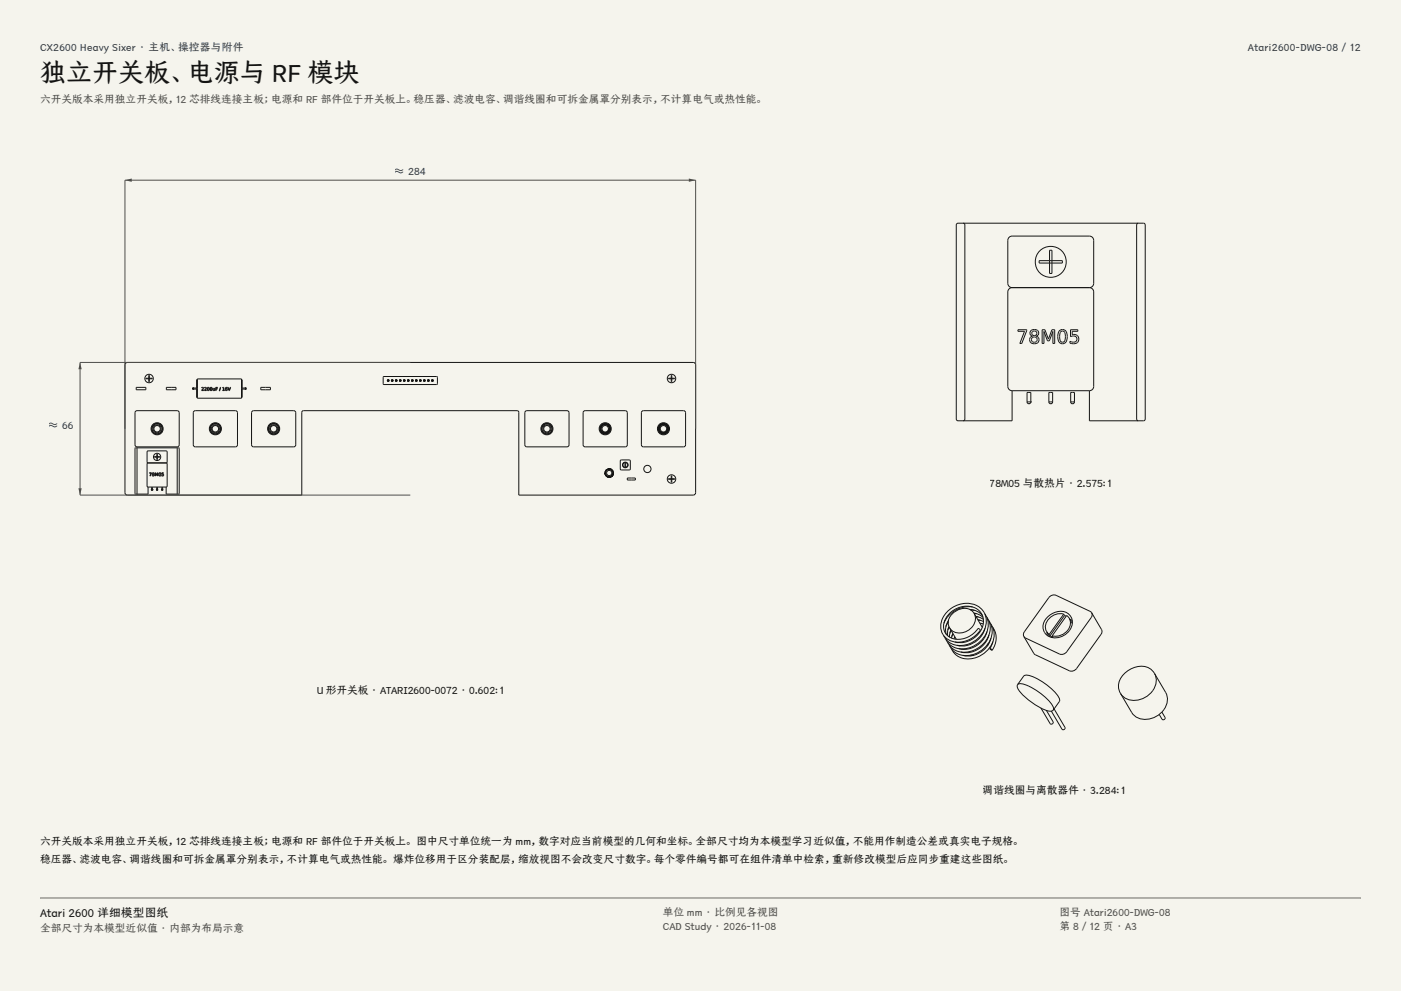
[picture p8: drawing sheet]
<svg xmlns="http://www.w3.org/2000/svg" width="420mm" height="297mm" viewBox="0 0 420 297" stroke-linecap="round" stroke-linejoin="round" font-family="sans-serif">
<g fill="#f5f4ed">
<path d="M0 0h420v297h-420z"/>
<path d="M12 12h396v275h-396z"/>
</g>
<g fill="none" stroke="#141413" stroke-width=".3">
<path d="M37.7 108.8l.5-.2 169.9 .1 .4 .6v38.6l-.7 .5h-52.3v-24.8l-.5-.5h-64l-.5 .5v24.8l-52.6-.1-.4-.6v-38.4zM40.8 116.1h2.9v.7h-2.9zM43.7 113.4h1.9v.1h-1.9zM44.6 112.5h.2v1.9h-.2zM49.9 116.1h2.9v.7h-2.9zM58 116.3l-.2 .2 .2 .1M58.1 116.3l-.4 .2 .4 .1M59 113.8l.1 5.3zM59 116.3h-1.1v.3h1.1M59.1 113.6h13.3v5.7h-13.3zM60.5 116.1l.5 .1-.4 .7 .5 .2h-.7l.5-.7zM61.3 116.1l.6 .1-.5 .7 .5 .2h-.6l.5-.7z"/>
<path d="M62.2 116.2l.1-.1a.43 .43 0 0 1 .5 .5 .43 .43 0 0 1-.6 .3zM62.4 116.2a.33 .33 0 0 1 .3 .4 .33 .33 0 0 1-.4 .3zM63 116.2l.1-.1a.43 .43 0 0 1 .5 .5 .43 .43 0 0 1-.6 .3zM63.2 116.2a.33 .33 0 0 1 .3 .4 .33 .33 0 0 1-.4 .3zM63.8 116.3l.3 .7 .3-.7v.8l-.5-.1zM64.7 116.1h.5l-.4 .1v.3h.4l-.4 .1v.5zM66.1 116.1l-.4 1.1zM66.7 116.1h.4v.8l.2 .2h-.6l.3-.2v-.7zM67.6 116.2l.5-.1-.4 .4a.32 .32 0 0 1 .5 .1 .32 .32 0 0 1-.3 .5 .32 .32 0 0 1-.4-.3zM68.3 116.1l.4 .8 .5-.8-.4 1zM72.5 113.8l.1 5.3zM72.6 116.3h1v.3h-1"/>
<path d="M73.4 116.3l.4 .2-.4 .1M73.5 116.3l.3 .2-.3 .1M78.2 116.1h2.9v.7h-2.9zM114.9 112.9l16-.1 .2 .3v1.9l-.2 .2h-15.8l-.2-.2zM200.4 113.4h1.9v.1h-1.9zM201.2 112.5h.2v1.9h-.2zM40.6 123.3l.5-.2h12l.4 .2 .2 .4v9.6l-.2 .4-.4 .2h-12l-.5-.2-.1-.4v-9.6zM41 134.2v13.9M44.4 138.7l-.3 .3v6.7l.3 .3M44.4 138.7l-.3-.3v-3l.3-.3 5.6 .1 .1 3.2-.3 .3M44.4 138.7h5.4M46.3 136.8h1.6v.2h-1.6z"/>
<path d="M47 136.1h.2v1.6h-.2zM49.8 138.7l.3 .3v6.7l-.3 .3M53.2 134.2v13.9M58.1 123.3l.4-.2h12.1l.4 .2 .2 .4v9.6l-.2 .4-.4 .2h-12.1l-.4-.2-.2-.4v-9.6zM75.6 123.3l.4-.2h12.1l.4 .2 .2 .4v9.6l-.2 .4-.4 .2h-12.1l-.4-.2-.2-.4v-9.6zM157.5 123.3l.4-.2h12.1l.4 .2 .2 .4v9.6l-.2 .4-.4 .2h-12.1l-.4-.2-.2-.4v-9.6zM175 123.3l.4-.2h12.1l.4 .2 .2 .4v9.6l-.2 .4-.4 .2h-12.1l-.4-.2-.2-.4v-9.6zM180.1 128.5v.2M180.1 128.5h.1M180.2 127.9l-.1 .6M180.3 129.3l.1 .1M180.4 127.6l-.3 .7"/>
<path d="M180.5 129.3l.2 .2M180.5 129.5l.9 .4M180.6 129.6l.8 .3M181.1 129.7h.1M181.3 127.1l-.8 .4M181.4 127.1h.2M181.5 129.9h-.1M181.6 127.1h.1M181.7 127.2l.4 .1M182 129.7l-.1 .1M182.2 127.3l.2 .2M182.2 127.4l.1 .1"/>
<path d="M182.4 127.5l.4 .9M182.4 127.5l.4 .7M182.5 129.2h-.1M182.6 129.3l-.8 .5M182.6 128.9l-.1 .2M182.6 129.2l-.2 .3M182.6 128.2v.2M182.6 128.7h.1M182.6 128.6v.2M182.6 128.5a1.22 1.22 0 0 1-1.7 1.1 1.22 1.22 0 0 1-.1-2.1 1.22 1.22 0 0 1 1.8 .9l-.3 1-.9 .3M182.6 128.5h.2M182.8 128.3v.2"/>
<path d="M182.8 128.4v.1M182.8 128.5l-.1 .5M182.8 128.5a1.37 1.37 0 0 1-2 1.2 1.37 1.37 0 0 1-.1-2.3 1.37 1.37 0 0 1 2.1 1 1.37 1.37 0 0 1-1.4 1.5M182.8 128.5h.1M186 138l2.8-.1 .1 2.8-2.8 .1zM187.4 138.6h.2M187.4 138.6a.72 .72 0 0 0-.7 .7 .72 .72 0 0 0 .7 .8M187.4 138.6v1.5M187.6 138.6a.72 .72 0 0 1 .6 .7 .72 .72 0 0 1-.6 .8M187.6 138.6v1.5M192.5 123.3l.4-.2h12l.5 .2 .1 .4v9.6l-.1 .4-.5 .2h-12l-.4-.2-.2-.4v-9.6zM197.5 128.5v.2"/>
<path d="M197.5 128.5h.1M197.7 127.9l-.2 .6M197.8 129.3l.1 .1M197.8 127.6l-.3 .7M198 129.3l.2 .2M198 129.5l.9 .4M198.1 129.6l.8 .3M198.6 129.7h.1M198.8 127.1l-.8 .4M198.9 127.1h.2M198.9 129.9h.1M199.1 127.1h.1"/>
<path d="M199.2 127.2l.4 .1M199.5 129.7l-.2 .1M199.7 127.3l.1 .2M199.7 127.4l.1 .1M199.8 127.5l.5 .9M199.9 127.5l.3 .7M199.9 129.2h.1M200 129.3l-.8 .5M200 128.9v.2M200.1 129.2l-.3 .3M200.1 128.2v.2M200.1 128.7h.1"/>
<path d="M200.1 128.6v.2M200.1 128.5a1.22 1.22 0 0 1-1.8 1.1 1.22 1.22 0 0 1-.1-2.1 1.22 1.22 0 0 1 1.9 .9l-.4 1-.8 .3M200.1 128.5h.2M200.3 128.3v.2M200.3 128.4v.1M200.3 128.5l-.1 .5M200.3 128.5a1.37 1.37 0 0 1-2 1.2 1.37 1.37 0 0 1-.2-2.3 1.37 1.37 0 0 1 2.2 1 1.37 1.37 0 0 1-1.4 1.5M200.3 128.5h.1M44.4 146v2.1l-3.9-.1v-13.7l13.1-.1 .1 13.8-3.9 .1v-2.1M44.4 146h5.4M44.8 141.7h.6l-.3 1 .2-.9zM45.4 141.7h.1"/>
<path d="M45.4 146.6v.2l.2 .2 .1-.4M45.4 146.8h.3M45.4 146.8v-.7h.3v.7M45.7 146.8h.1M45.7 141.7a.28 .28 0 0 1 .5 0 .28 .28 0 0 1-.1 .4 .28 .28 0 0 1 .1 .5 .28 .28 0 0 1-.5 0 .28 .28 0 0 1 .1-.5zM46.5 141.7h.2l.2 .6 .3-.6h.2v1l-.2-.9-.2 .7-.4-.7-.1 .9zM47 146.6l-.1 .2 .2 .2 .1-.4M47 146.8h.2M47 146.8v-.7h.2v.7M47.7 141.8l.1-.1a.43 .43 0 0 1 .5 .5 .43 .43 0 0 1-.6 .3zM47.8 141.8a.33 .33 0 0 1 .3 .4 .33 .33 0 0 1-.3 .3zM48.5 141.7h.5l-.4 .1 .1 .2a.33 .33 0 0 1 .4 .2 .33 .33 0 0 1-.2 .5 .33 .33 0 0 1-.5-.2 .27 .27 0 0 0 .4 .1 .27 .27 0 0 0 .1-.4 .27 .27 0 0 0-.4 0z"/>
<path d="M48.5 146.6l-.1 .2 .3 .2 .1-.4M48.5 146.8h.3M48.5 146.8v-.7h.3v.7M48.7 142h-.1M181.4 142.1l.3 .5M181.4 141.4a1.28 1.28 0 0 0 1.5 1.6 1.28 1.28 0 0 0 .7-2 1.28 1.28 0 0 0-2.1 .2 1.28 1.28 0 0 0 .9 1.8 1.28 1.28 0 0 0 1.5-1.2M181.4 141.3v.1M181.5 141.8v.2M181.5 141.8a1.13 1.13 0 0 0 1.6 1 1.13 1.13 0 0 0 .2-1.9 1.13 1.13 0 0 0-1.8 .6 1.13 1.13 0 0 0 1 1.4 1.13 1.13 0 0 0 1.3-1.1M181.5 141.5v.3M181.6 141.2a1.13 1.13 0 0 1 1.3-.5 1.13 1.13 0 0 1 .9 1.1M181.7 140.8l-.1 .2"/>
<path d="M181.7 140.8v.1M181.9 142.8l.6 .2M181.9 140.9l-.4 .9M181.9 140.7l-.1 .1M182.3 142.8h.1M182.7 140.6h.2M183.1 140.7h.1M183.2 142.7l-.5 .2h.2M183.2 140.8l.5 .8M183.2 140.6l-1-.1 1.2 .2M183.5 140.8l.3 .3M183.6 142.6l-.2 .2"/>
<path d="M183.7 142.1l-.1 .2zM183.8 141.1h.1M183.8 141.8l-.1 .3zM183.8 141.8h.1M183.9 141.5v.2M183.9 141.7a1.28 1.28 0 0 1-1.3 1.3h.4M187.4 140.1h.2M188.1 143.3h2.4v.6h-2.4zM200.4 143.5h1.9v.1h-1.9zM201.2 142.6h.2v1.9h-.2z"/>
<circle cx="44.7" cy="113.4" r="1.27"/>
<circle cx="67.9" cy="116.7" r=".21"/>
<circle cx="116.4" cy="114" r=".24"/>
<circle cx="116.4" cy="114" r=".17"/>
<circle cx="117.6" cy="114" r=".24"/>
<circle cx="117.6" cy="114" r=".17"/>
<circle cx="118.8" cy="114" r=".24"/>
<circle cx="118.8" cy="114" r=".17"/>
<circle cx="120" cy="114" r=".24"/>
<circle cx="120" cy="114" r=".17"/>
<circle cx="121.2" cy="114" r=".24"/>
<circle cx="121.2" cy="114" r=".17"/>
<circle cx="122.4" cy="114" r=".24"/>
<circle cx="122.4" cy="114" r=".17"/>
<circle cx="123.6" cy="114" r=".24"/>
<circle cx="123.6" cy="114" r=".17"/>
<circle cx="124.8" cy="114" r=".24"/>
<circle cx="124.8" cy="114" r=".17"/>
<circle cx="126" cy="114" r=".24"/>
<circle cx="126" cy="114" r=".17"/>
<circle cx="127.2" cy="114" r=".24"/>
<circle cx="127.2" cy="114" r=".17"/>
<circle cx="128.4" cy="114" r=".24"/>
<circle cx="128.4" cy="114" r=".17"/>
<circle cx="129.6" cy="114" r=".24"/>
<circle cx="129.6" cy="114" r=".17"/>
<circle cx="201.3" cy="113.4" r="1.27"/>
<circle cx="47.1" cy="128.5" r="1.81"/>
<circle cx="47.1" cy="128.5" r="1.6"/>
<circle cx="47.1" cy="128.5" r="1.51"/>
<circle cx="47.1" cy="128.5" r="1.21"/>
<circle cx="47.1" cy="136.9" r="1.09"/>
<circle cx="47.1" cy="128.5" r=".97"/>
<circle cx="64.6" cy="128.5" r="1.81"/>
<circle cx="64.6" cy="128.5" r="1.6"/>
<circle cx="64.6" cy="128.5" r="1.51"/>
<circle cx="64.6" cy="128.5" r="1.21"/>
<circle cx="64.6" cy="128.5" r=".97"/>
<circle cx="82" cy="128.5" r="1.81"/>
<circle cx="82" cy="128.5" r="1.6"/>
<circle cx="82" cy="128.5" r="1.51"/>
<circle cx="82" cy="128.5" r="1.21"/>
<circle cx="82" cy="128.5" r=".97"/>
<circle cx="164" cy="128.5" r="1.81"/>
<circle cx="164" cy="128.5" r="1.6"/>
<circle cx="164" cy="128.5" r="1.51"/>
<circle cx="164" cy="128.5" r="1.21"/>
<circle cx="164" cy="128.5" r=".97"/>
<circle cx="181.4" cy="128.5" r="1.81"/>
<circle cx="181.4" cy="128.5" r="1.6"/>
<circle cx="181.4" cy="128.5" r="1.51"/>
<circle cx="181.4" cy="128.5" r=".97"/>
<circle cx="187.5" cy="139.3" r=".85"/>
<circle cx="198.9" cy="128.5" r="1.81"/>
<circle cx="198.9" cy="128.5" r="1.6"/>
<circle cx="198.9" cy="128.5" r="1.51"/>
<circle cx="198.9" cy="128.5" r=".97"/>
<circle cx="45.9" cy="141.9" r=".17"/>
<circle cx="45.9" cy="142.4" r=".2"/>
<circle cx="182.6" cy="141.8" r=".79"/>
<circle cx="194.1" cy="140.5" r="1.09"/>
<circle cx="201.3" cy="143.6" r="1.27"/>
</g>
<path d="M37.5 128.5v-74.5h171v74.5" fill="none" stroke="#504e49" stroke-width=".3"/>
<g fill="#504e49">
<path d="M37.5 54l2-.5v1z"/>
<path d="M206.5 53.5l2 .5-2 .5z"/>
</g>
<path d="M123 108.6h-99v39.8h99" fill="none" stroke="#504e49" stroke-width=".3"/>
<g fill="#504e49">
<path d="M24 108.6l.5 2.1h-1z"/>
<path d="M23.5 146.3h1l-.5 2.1z"/>
</g>
<g fill="none" stroke="#141413" stroke-width=".3">
<path d="M288.7 66.9l.6 .5v58.2l-.6 .5M311.5 78.1h7v.7h-7zM314.6 75h.8v7h-.8zM341.3 66.9l-.6 .5v58.2l.6 .5M303.4 86.2a1.29 1.29 0 0 0-1.3 1.3v28.3a1.29 1.29 0 0 0 1.3 1.3M303.4 86.2a1.29 1.29 0 0 1-1.3-1.3v-12.9a1.29 1.29 0 0 1 1.3-1.2h23.2a1.29 1.29 0 0 1 1.3 1.2v12.9a1.29 1.29 0 0 1-1.3 1.3M303.4 86.2h23.2M305.2 98.8h2.6l-1.5 4.1h-.6l1.4-3.6h-1.9zM309.1 99a1.23 1.23 0 0 1 1.7-.1 1.23 1.23 0 0 1 .2 1.7l-.4 .2a1.21 1.21 0 0 1 .8 1.5 1.21 1.21 0 0 1-1.6 .7 1.14 1.14 0 0 1-1.1-1 1.14 1.14 0 0 1 .8-1.2 .97 .97 0 0 1-.7-.8 .97 .97 0 0 1 .3-1zM312.4 98.8h.9l1 2.8 1.1-2.8h.8v4.1h-.6v-3.6l-1 2.8h-.6l-1-2.8v3.6h-.6zM317.7 99.1a1.4 1.4 0 0 1 1.6-.1 1.4 1.4 0 0 1 .6 1.4 1.96 1.96 0 0 1-1.4 2.6 1.68 1.68 0 0 1-1.4-2.1l.1-.9zM318 99.4a.91 .91 0 0 1 1.1 .1 .91 .91 0 0 1 .3 1 1.61 1.61 0 0 1-.9 2.1 1.77 1.77 0 0 1-.8-2.5z"/>
<path d="M320.9 98.8h2.2v.5h-1.7v1a1.46 1.46 0 0 1 2 1.4 1.46 1.46 0 0 1-2.1 1.3l-.5-.2v-.5l.3 .1a1.02 1.02 0 0 0 1.5-.2 1.02 1.02 0 0 0-.5-1.5l-1.2 .2zM326.6 86.2a1.29 1.29 0 0 1 1.3 1.3v28.3a1.29 1.29 0 0 1-1.3 1.3M303.4 117.1v9h-16.2l-.5-.2v-58.8l.5-.2 55.9 .1 .2 .4v58.5l-.5 .2h-16.2v-9M303.4 117.1h23.2M307.9 120.4l.1 .4 .6 .2 .4-.6M307.9 120.4h1.1M307.9 120.4v-2.8h1.1v2.8M309 120.4h.1M314.4 120.4l.2 .4 .6 .2 .4-.6M314.4 120.4h1.2M314.4 120.4v-2.8h1.2v2.8M321 120.4l.1 .4 .6 .2 .4-.6"/>
<path d="M321 120.4h1.1M321 120.4v-2.8h1.1v2.8M283 190.6a5.6 5.6 0 0 0 7.6 2.3 7 7 0 0 0 4.4-9.4 6.9 6.9 0 0 0-10.5-.7 5.6 5.6 0 0 0-1 8.3 7.4 7.4 0 0 0 10.4-2.3l-.6-.4a7 7 0 0 1-8.7 2.5 4.1 4.1 0 0 1-.5-6.4 6.7 6.7 0 0 1 9.6-1.3 5.5 5.5 0 0 1-1.5 7.8 6.8 6.8 0 0 1-5.9 1.4M284.3 186.3l-.7 1.5M284.4 185.9l-.8 1.9-.1 1.2 .2 1.1M284.5 187.8l-.4 1.3v1.5M284.5 187.9l-.4 .9M284.7 188.2l2 3.4M285.1 188.8l-.5 2.1M285.1 189l-.4 .8M285.6 189.8l-.3 1.4M285.7 190l-.4 .8"/>
<path d="M286.2 190.8l-.2 .7M287.2 192.5l.1 .1M287.8 193.5l.1 .1M288.4 194.5v.1M289.1 195.5l.1 .1M290.7 182.7a5.2 5.2 0 0 1 3.8 1.7M290.9 196.4h1M291 182.8l1.1 .1M291.5 181.9a8.2 8.2 0 0 0-8.5 4.9M292 183.7l1.5 .5 1.2 .8M292 183.8l.7 .1M292 183.9a4.4 4.4 0 0 1-1.3 4.8 4.4 4.4 0 0 1-4.9 .5l-1.1-1"/>
<path d="M292 183.9a4.2 4.2 0 0 0-6.5 .1 3.5 3.5 0 0 0-.8 4.2M292 183.9l2.5 4.1M292.6 184.7l2.2 .9M292.6 184.8l.7 .1M293.1 185.7l1.7 .6M293.2 185.8l.7 .1M293.7 186.8l1.1 .2M295 188.9l.1 .1M295.3 184a6.3 6.3 0 0 1-2.1 8.8 6.4 6.4 0 0 1-9.4-.7l-.2-.5M295.3 188.3a7.2 7.2 0 0 1-8.4 5.1M295.6 189.9l.1 .1M295.8 185a6.3 6.3 0 0 1-2.1 8.9 6.4 6.4 0 0 1-9.3-.8l-.3-.5"/>
<path d="M295.9 189.3a7.2 7.2 0 0 1-8.5 5.1M296.2 191v.1M296.3 192.8l-.3 .7M296.4 186a6.3 6.3 0 0 1-2 8.8 6.4 6.4 0 0 1-9.4-.7l-.3-.5M296.5 190.3a7.2 7.2 0 0 1-8.5 5.1M296.7 194.4l.7 .5M297 187a6.3 6.3 0 0 1-2 8.8 6.4 6.4 0 0 1-9.4-.7l-.3-.5M297.1 191.3a7.2 7.2 0 0 1-8.5 5.1M297.6 188a5.7 5.7 0 0 1-.2 6.9M297.7 192.3l-1 2.1M313.7 185.3a5 5 0 0 1 6.8-1.2 3.9 3.9 0 0 1-1.2 6.1 4.1 4.1 0 0 1-6.5-1.6 3.7 3.7 0 0 1 .9-3.3zM313.8 189.3l.7 .8"/>
<path d="M313.8 189.3l.9 1.6M313.9 189.6v.8M314.5 190.1l.3 .4M314.8 190.5l.9 .5-.3-.5M318.9 184.1a4.3 4.3 0 0 0-5.4 4.5l.3 .7M318.9 184.1l.2 .4M318.9 184.1l-4.4 6M319.1 184.5l.5 .2M319.1 184.5l-4.3 6M320.6 185.3a4.1 4.1 0 0 1-4.5 5.4l-.7-.2M320.6 185.3l-.8-.8-4.4 6M320.6 185.3l.9 1.6"/>
<path d="M320.7 185.6l.8 .4M327.3 183.7l-.5-.5-10.2-4.8a1.84 1.84 0 0 0-2.2 .7l-7.3 10.2-.3 .8 .1 .7M327.3 183.7l.1 .7-.3 .7-7.3 10.2a1.88 1.88 0 0 1-2.2 .7l-10.2-4.8-.5-.4M327.3 183.7l2.9 5 .1 1-7.5 10.6a1.88 1.88 0 0 1-2.2 .7l-10.4-4.9-3.3-5.3M305.1 205.2l1.8-2.6a3.3 3.3 0 0 1 3.4 .5 17.3 17.3 0 0 1 7.3 6.2v1l-1.9 2.5M305.1 205.2a3.3 3.3 0 0 1 3.3 .4 17.3 17.3 0 0 1 7.3 6.3v.9M305.1 205.2a3.1 3.1 0 0 0 1.4 3l3.4 2.7a10.5 10.5 0 0 0 5.4 2.2l.4-.3M312.1 212.2l2.7 4.6 .7 .2 .2-.7-2-3.4M316 212.5l3.3 5.5-.3 .6-.6-.1-3.2-5.4M346.1 201.8a5.4 5.4 0 0 1-3.1 7.4 5.3 5.3 0 0 1-7.1-1.4M346.1 201.8a5.4 5.4 0 0 0-8-.8 5.2 5.2 0 0 0-2.2 6.8M346.1 201.8l3.3 5.7a5.4 5.4 0 0 1-3 7.3 5.3 5.3 0 0 1-7.1-1.3l-3.4-5.7"/>
<path d="M348.3 213.4l1 1.6-.1 .5-.7 .2-1-1.6"/>
<circle cx="315" cy="78.5" r="4.7"/>
<circle cx="310.1" cy="99.9" r=".74"/>
<circle cx="310.1" cy="101.8" r=".84"/>
</g>
<path d="M12 269.3h396zM12 269h396v.3h-396z" fill-rule="evenodd" fill="#504e49"/>
<text font-size="7.8" fill="#141413" x="12" y="24.7">独立开关板、电源与 RF 模块</text>
<text font-size="3.5" fill="#141413" x="12" y="274.9">Atari 2600 详细模型图纸</text>
<g font-size="3.2" fill="#1b365d">
<text x="12" y="15.3">CX2600 Heavy Sixer · 主机、操控器与附件</text>
<text x="374" y="15.3">Atari2600-DWG-08 / 12</text>
<text x="118.4" y="52.4">≈ 284</text>
<text x="14.6" y="128.5">≈ 66</text>
</g>
<g font-size="3.2" fill="#504e49">
<text x="12" y="30.9">六开关版本采用独立开关板，12 芯排线连接主板；电源和 RF 部件位于开关板上。稳压器、滤波电容、调谐线圈和可拆金属罩分别表示，不计算电气或热性能。</text>
<text x="198.7" y="274.5">单位 mm · 比例见各视图</text>
<text x="317.6" y="274.5">图号 Atari2600-DWG-08</text>
<text x="12" y="279.3">全部尺寸为本模型近似值 · 内部为布局示意</text>
<text x="198.7" y="278.8">CAD Study · 2026-11-08</text>
<text x="317.6" y="278.8">第 8 / 12 页 · A3</text>
</g>
<g font-size="3.2" fill="#141413">
<text x="296.7" y="146">78M05 与散热片 · 2.575:1</text>
<text x="94.9" y="208">U 形开关板 · ATARI2600-0072 · 0.602:1</text>
<text x="294.6" y="238">调谐线圈与离散器件 · 3.284:1</text>
<text x="12" y="253.3">六开关版本采用独立开关板，12 芯排线连接主板；电源和 RF 部件位于开关板上。 图中尺寸单位统一为 mm，数字对应当前模型的几何和坐标。全部尺寸均为本模型学习近似值，不能用作制造公差或真实电子规格。</text>
<text x="12" y="258.6">稳压器、滤波电容、调谐线圈和可拆金属罩分别表示，不计算电气或热性能。 爆炸位移用于区分装配层，缩放视图不会改变尺寸数字。每个零件编号都可在组件清单中检索，重新修改模型后应同步重建这些图纸。</text>
</g>
</svg>
